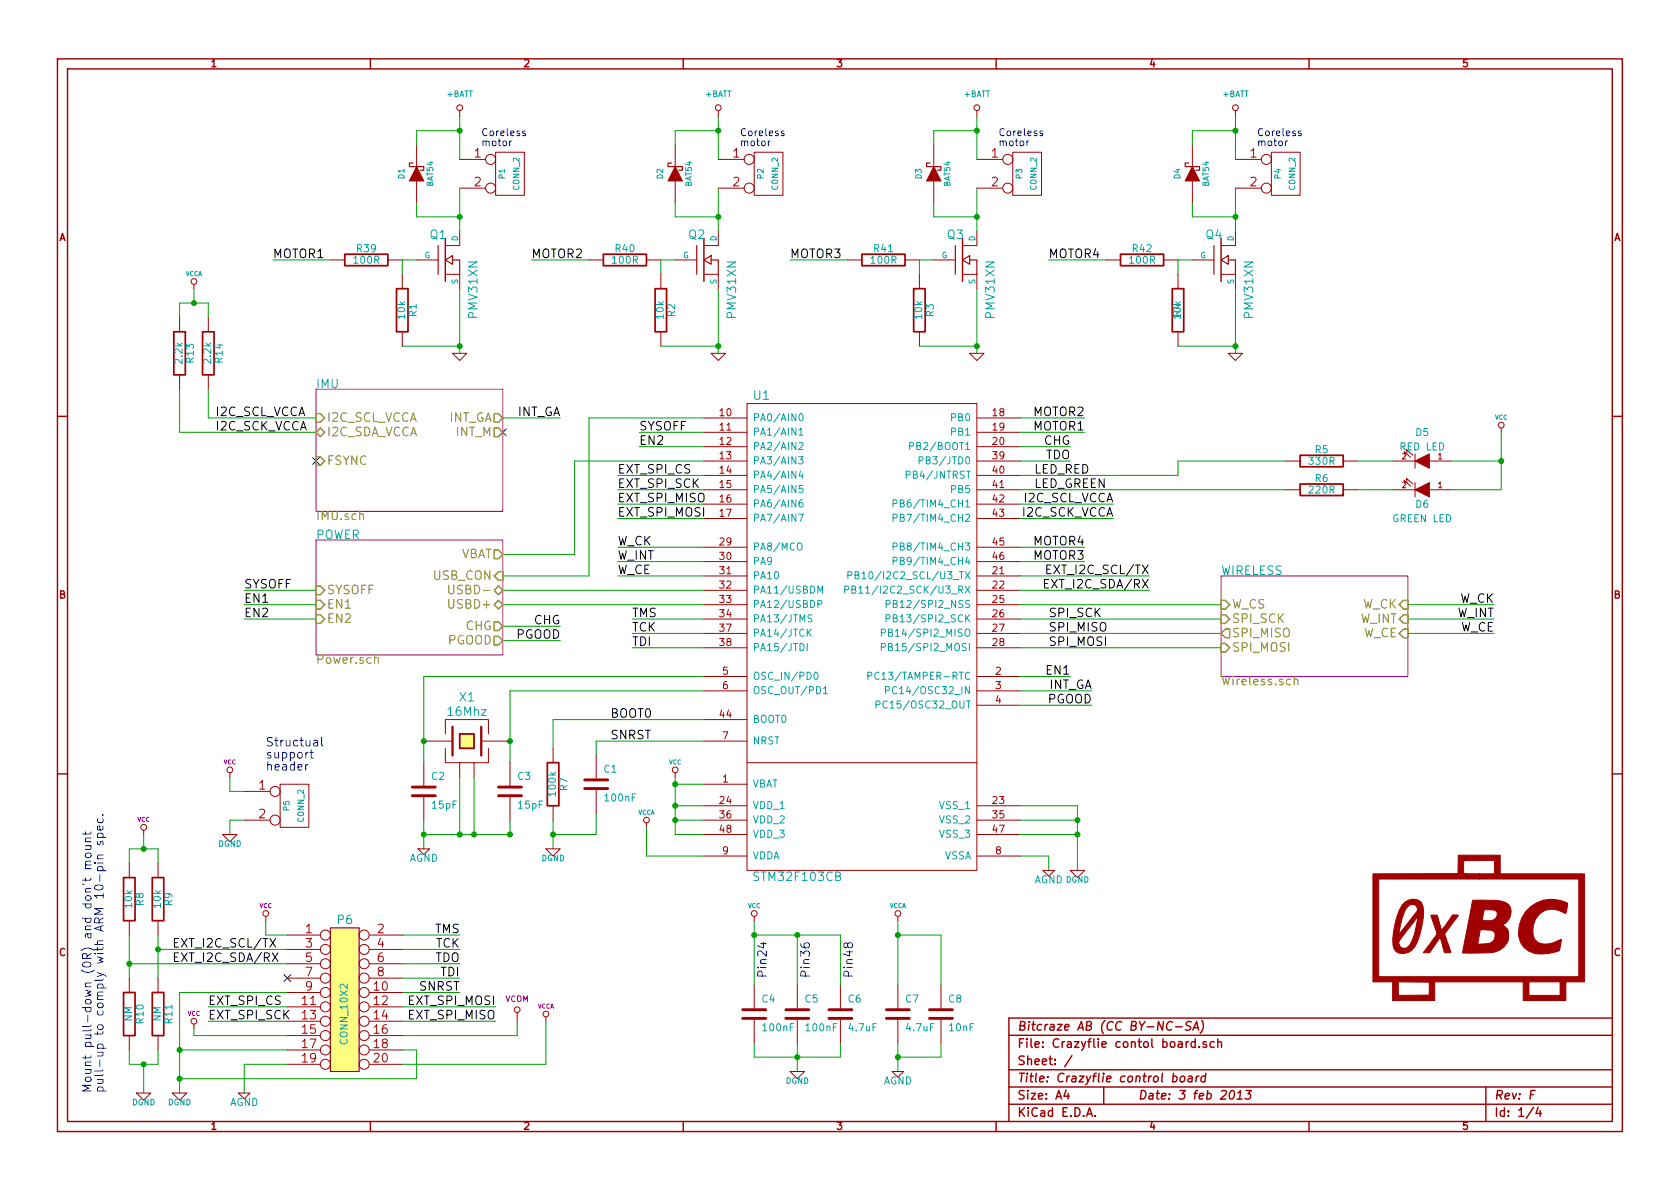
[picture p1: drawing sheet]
<svg xmlns="http://www.w3.org/2000/svg" width="297mm" height="210mm" viewBox="0 0 297 210" stroke-linecap="round" stroke-linejoin="round" font-family="sans-serif">
<g fill="none" stroke="#a00000" stroke-width=".25">
<path d="M10.2 10.4h276.6v189.7h-276.6zM11.9 12.2h273.2v186.1h-273.2zM65.5 10.4v1.8M120.8 10.4v1.8M176.1 10.4v1.8M231.4 10.4v1.8M78.7 42.2v7.6M124.5 42.2v7.6M170.2 42.2v7.6M215.9 42.2v7.6M10.2 73.6h1.7M285.1 73.6h1.7"/>
<path d="M10.2 136.8h1.7M285.1 136.8h1.7M65.5 198.3v1.8M120.8 198.3v1.8M176.1 198.3v1.8M178.4 183.1h106.7M178.4 189.2h106.7M178.4 195.3h106.7M178.4 192.2h106.7M188.5 192.8l-.4 1h1M188.8 193.3v1.1M189.5 186.7l-1.3 1.9"/>
<path d="M192.1 197.4l.5-1.5 .5 1.5M192.3 197h.7M193.6 197.3v.1M195.1 192.2v3.1M207.4 190.4l.5-.1 .2 .3-.1 .6-.3 .1-.4-.1M207.5 189.8l-.2 1.5M207.8 181.6h1.2M208.9 190.4l.3-.1 .3 .3-.1 .4-.3 .3-.3-.1-.2-.2 .1-.4zM209.7 184.2v1M210.2 190.4h.5v.9M210.2 184.2l-.3 .1-.2 .2M210.6 180.7a.61 .61 0 0 0-.9 .2l.1 .3 .4 .3a.36 .36 0 0 1 .3 .3 .36 .36 0 0 1-.3 .4l-.6-.1"/>
<path d="M210.8 190.7a.69 .69 0 0 0-.8 .3l.1 .2 .1 .1 .5-.1M210.9 182.2l.7-1.6 .3 1.6M211.1 181.7h.7M211.3 184.3a.48 .48 0 0 0-.6 0v.8l.2 .1 .4-.1M211.3 183.7v1.5M211.6 190.3l-.2 1M212 190.3l-.3 .1-.2 .2M212 185.1v.1M212.5 180.4a1.78 1.78 0 0 1-.3 2.3M213.1 190.4l-.1-.1a.52 .52 0 0 0-.6 .3v.6l.2 .1 .4-.1M213.2 189.8l-.2 1.5M213.3 184.3l-.4-.1-.2 .2 .1 .2 .5 .2v.3h-.6"/>
<path d="M214.7 184.3a.48 .48 0 0 0-.7 0v.8l.2 .1 .5-.1M215.3 184.3h.1a.36 .36 0 0 1 .6 .1v.8M215.3 183.7v1.5M217.6 193l.4-.2a.88 .88 0 0 1-.3 1.6l-.3-.3a1.19 1.19 0 0 1 .2-1.1zM218.7 194.4h.9M218.8 193.3l.6-.5-.2 1.6M220.3 192.8h.9l-.6 .6 .4 .1 .1 .2-.2 .6-.6 .1-.2-.2M231.4 198.3v1.8M262.7 192.2v6.1M271.1 195.8l-1.3 2M272 195.8l-.4 1.1h.9M272.3 196.4v1"/>
<path d="M285.1 180h-106.7v18.3"/>
</g>
<g fill="none" stroke="#00a000" stroke-width=".18">
<path d="M73.7 35.8v2.5h7.6M81.3 23.1h-7.6v2.5M81.3 20.6v7.6M81.3 33.3v7.6M119.4 35.8v2.5h7.6M127 20.6v7.6M127 33.3v7.6M127 23.1h-7.6v2.5M165.1 35.8v2.5h7.6M172.7 20.6v7.6M172.7 33.3v7.6M172.7 23.1h-7.6v2.5"/>
<path d="M210.8 35.8v2.5h7.6M218.4 20.6v7.6M218.4 33.3v7.6M218.4 23.1h-7.6v2.5M31.7 56.1v-2.5h5.1v2.5M34.3 51v2.6M48.3 46h10.1M73.7 46h-2.6v2.5M81.3 51v11.5M94 46h10.1M119.4 46h-2.6v2.5M127 51v11.5"/>
<path d="M139.7 46h10.2M165.1 46h-2.5v2.5M172.7 51v11.5M185.4 46h10.2M210.8 46h-2.5v2.5M218.4 51v11.5M31.7 68.8v7.6h24.2M36.8 68.8v5.1h19.1M71.1 61.2h10.2M88.9 73.9h10.2M113 79h11.5M113 76.4h11.5"/>
<path d="M116.8 61.2h10.2M124.5 73.9h-20.4v27.9h-15.2M162.6 61.2h10.1M180.3 73.9h11.5M180.3 79h8.9M180.3 76.4h11.5M208.3 61.2h10.1M265.4 76.4v10.2h-8.9M109.2 86.6h15.3M109.2 96.8h15.3M109.2 84.1h15.3M109.2 89.1h15.3"/>
<path d="M109.2 91.7h15.3M109.2 99.3h15.3M124.5 81.5h-22.9v16.5h-12.7M180.3 86.6h47M180.3 96.8h11.5M180.3 89.1h16.5M180.3 81.5h8.9M180.3 91.7h16.5M180.3 99.3h11.5M227.3 81.5h-19v2.6h-28M240 86.6h6.4M240 81.5h6.4"/>
<path d="M256.5 81.5h8.9M43.2 106.9h12.7M43.2 104.4h12.7M43.2 109.5h12.7M88.9 106.9h35.6M88.9 113.3h10.2M88.9 104.4h35.6M88.9 110.7h10.2M109.2 101.8h15.3M111.8 112h12.7M111.8 109.5h12.7M111.8 114.5h12.7"/>
<path d="M124.5 119.6h-49.6v15.3M180.3 101.8h22.9M180.3 112h35.6M180.3 106.9h35.6M180.3 119.6h8.9M180.3 104.4h22.9M180.3 109.5h35.6M180.3 114.5h35.6M248.9 112h15.3M248.9 106.9h15.3M248.9 109.5h15.3M40.6 137.4v2.5h2.6"/>
<path d="M81.3 137.4v10.2M83.8 137.4v10.2M119.4 137.4v10.2h5.1M119.4 138.7h5.1M124.5 127.2h-26.7v5.1M124.5 122.2h-34.3v12.7M124.5 131.1h-19.1v2.5M180.3 124.7h12.7M180.3 122.2h12.7M22.9 152.6v-2.5h5v2.5M25.4 147.6v2.5M43.2 145h-2.6v2.6"/>
<path d="M74.9 145v5.1M90.2 145v2.6h-15.3M97.8 145v5.1M105.4 143.8v3.8h-7.6M114.3 146.3v5.1h10.2M119.4 145h5.1M119.4 142.5h5.1M180.3 145h10.2M180.3 147.6h10.2M180.3 142.5h10.2v11.4M180.3 151.4h5.1v2.5M22.9 170.4h27.9"/>
<path d="M22.9 165.3v7.7M27.9 165.3v7.7M27.9 167.9h22.9M36.8 178h14M47 162.8v2.5h3.8M50.8 175.5h-19.1v17.8M71.1 170.4h10.2M71.1 167.9h10.2M71.1 165.3h10.2M71.1 178h16.5M71.1 173h10.2M71.1 175.5h10.2"/>
<path d="M133.3 165.3h15.3v8.9M133.3 162.8v11.4M141 165.3v8.9M158.7 165.3h7.7v8.9M158.7 162.8v11.4M22.9 185.7v2.5h5v-2.5M25.4 188.2v5.1M31.7 185.7h19.1M34.3 181.9v1.2h16.5M36.8 180.6h14M50.8 188.2h-7.6v5.1M71.1 185.7h2.6v5h-42"/>
<path d="M71.1 180.6h16.5M91.4 180.6v2.5h-20.3M96.5 180.6v7.6h-25.4M133.3 184.4v2.5h15.3v-2.5M141 184.4v5.1M158.7 184.4v5.1M166.4 184.4v2.5h-7.7"/>
</g>
<g fill="#00a000" stroke="#00a000" stroke-width=".25">
<circle cx="34.3" cy="53.6" r=".41"/>
<circle cx="31.7" cy="190.7" r=".41"/>
<circle cx="31.7" cy="185.7" r=".41"/>
<circle cx="25.4" cy="188.2" r=".41"/>
<circle cx="22.9" cy="170.4" r=".41"/>
<circle cx="81.3" cy="147.6" r=".41"/>
<circle cx="172.7" cy="38.3" r=".41"/>
<circle cx="81.3" cy="38.3" r=".41"/>
<circle cx="218.4" cy="23.1" r=".41"/>
<circle cx="218.4" cy="61.2" r=".41"/>
<circle cx="172.7" cy="61.2" r=".41"/>
<circle cx="172.7" cy="23.1" r=".41"/>
<circle cx="127" cy="23.1" r=".41"/>
<circle cx="127" cy="61.2" r=".41"/>
<circle cx="81.3" cy="61.2" r=".41"/>
<circle cx="90.2" cy="147.6" r=".41"/>
<circle cx="74.9" cy="131.1" r=".41"/>
<circle cx="158.7" cy="165.3" r=".41"/>
<circle cx="190.5" cy="147.6" r=".41"/>
<circle cx="265.4" cy="81.5" r=".41"/>
<circle cx="133.3" cy="165.3" r=".41"/>
<circle cx="119.4" cy="145" r=".41"/>
<circle cx="119.4" cy="138.7" r=".41"/>
<circle cx="119.4" cy="142.5" r=".41"/>
<circle cx="141" cy="165.3" r=".41"/>
<circle cx="141" cy="186.9" r=".41"/>
<circle cx="190.5" cy="145" r=".41"/>
<circle cx="158.7" cy="186.9" r=".41"/>
<circle cx="90.2" cy="131.1" r=".41"/>
<circle cx="81.3" cy="23.1" r=".41"/>
<circle cx="127" cy="38.3" r=".41"/>
<circle cx="218.4" cy="38.3" r=".41"/>
<circle cx="25.4" cy="150.1" r=".41"/>
<circle cx="83.8" cy="147.6" r=".41"/>
<circle cx="74.9" cy="147.6" r=".41"/>
<circle cx="27.9" cy="167.9" r=".41"/>
<circle cx="97.8" cy="147.6" r=".41"/>
</g>
<g fill="none" stroke="#a00000" stroke-width=".3">
<path d="M30.7 58.7h2.1v7.6h-2.1zM35.8 58.7h2v7.6h-2zM61 45h7.6v2h-7.6zM70.1 51h2v7.7h-2zM106.7 45h7.6v2h-7.6zM115.8 51h2.1v7.7h-2.1zM152.4 45h7.6v2h-7.6zM161.5 51h2.1v7.7h-2.1zM198.1 45h7.6v2h-7.6zM207.3 51h2v7.7h-2zM229.9 80.5h7.6v2h-7.6zM229.9 85.6h7.6v2h-7.6z"/>
<path d="M81.3 129.8h2.5v2.5h-2.5zM96.8 134.9h2v7.6h-2zM21.8 155.2h2.1v7.6h-2.1zM26.9 155.2h2.1v7.6h-2.1zM21.8 175.5h2.1v7.6h-2.1zM26.9 175.5h2.1v7.6h-2.1z"/>
</g>
<g fill="none" stroke="#a00000" stroke-width=".18">
<path d="M81.3 19.6v1M127 19.6v1M172.7 19.6v1M218.4 19.6v1M73.7 25.6v3.9M73.7 32v3.8M81.3 28.2h4.6M81.3 33.3h4.6M87.6 26.9h5.1v7.6h-5.1zM119.4 25.6v3.9M119.4 32v3.8M127 28.2h4.6"/>
<path d="M127 33.3h4.6M133.3 26.9h5.1v7.6h-5.1zM165.1 25.6v3.9M165.1 32v3.8M172.7 28.2h4.6M172.7 33.3h4.6M179.1 26.9h5v7.6h-5zM210.8 25.6v3.9M210.8 32v3.8M218.4 28.2h4.6M218.4 33.3h4.6M224.8 26.9h5.1v7.6h-5.1z"/>
<path d="M31.7 56.1v2.6M34.3 50.3v.7M36.8 56.1v2.6M58.4 46h2.6M68.6 46h2.5M71.1 48.5v2.5M71.1 58.7v2.5M73.7 46h3.8M78.7 48.5h2.6v2.5M81.3 40.9v2.5h-2.6M104.1 46h2.6M114.3 46h2.5"/>
<path d="M116.8 48.5v2.5M116.8 58.7v2.5M119.4 46h3.8M124.5 48.5h2.5v2.5M127 40.9v2.5h-2.5M149.9 46h2.5M160 46h2.6M162.6 48.5v2.5M162.6 58.7v2.5M165.1 46h3.8M170.2 48.5h2.5v2.5M172.7 40.9v2.5h-2.5"/>
<path d="M195.6 46h2.5M205.7 46h2.6M208.3 48.5v2.5M208.3 58.7v2.5M210.8 46h3.8M215.9 48.5h2.5v2.5M218.4 40.9v2.5h-2.5M31.7 66.3v2.5M36.8 66.3v2.5M80 62.5h2.5l-1.2 1.2zM124.5 73.9h7.6M124.5 79h7.6"/>
<path d="M124.5 76.4h7.6M125.7 62.5h2.6l-1.3 1.2zM132.1 71.4h40.6v82.5h-40.6zM171.4 62.5h2.6l-1.3 1.2zM172.7 73.9h7.6M172.7 79h7.6M172.7 76.4h7.6M217.2 62.5h2.5l-1.3 1.2zM265.4 75.7v.7M124.5 81.5h7.6M124.5 86.6h7.6M124.5 99.3h7.6"/>
<path d="M124.5 84.1h7.6M124.5 89.1h7.6M124.5 91.7h7.6M124.5 96.8h7.6M172.7 81.5h7.6M172.7 86.6h7.6M172.7 99.3h7.6M172.7 84.1h7.6M172.7 89.1h7.6M172.7 91.7h7.6M172.7 96.8h7.6M227.3 81.5h2.6"/>
<path d="M227.3 86.6h2.6M237.5 81.5h2.5M237.5 86.6h2.5M246.4 81.5h3.8M246.4 86.6h3.8M248.4 80.5l-.1-.6 1.1 1M248.4 85.6l-.1-.6 1.1 1M248.8 80.1l-.1-.6 1.1 1M248.8 85.2l-.1-.6 1.1 1M250.2 80.3v2.5M250.2 85.3v2.6M252.7 81.5h3.8"/>
<path d="M252.7 86.6h3.8M124.5 119.6h7.6M124.5 101.8h7.6M124.5 104.4h7.6M124.5 106.9h7.6M124.5 109.5h7.6M124.5 112h7.6M124.5 114.5h7.6M172.7 119.6h7.6M172.7 101.8h7.6M172.7 104.4h7.6M172.7 106.9h7.6"/>
<path d="M172.7 109.5h7.6M172.7 112h7.6M172.7 114.5h7.6M40.6 136.6v.8M43.2 139.9h4.6M49.5 138.7h5.1v7.6h-5.1zM74.9 131.1h5.1M74.9 134.9v4.3M78.7 132.3v2.6h7.7v-2.6M78.7 129.8v-2.6h7.7v2.6M81.3 134.9v2.5M83.8 134.9v2.5"/>
<path d="M85.1 131.1h5.1M90.2 134.9v4.3M97.8 132.3v2.6M105.4 133.6v4.3M105.4 139.4v4.4M119.4 136.6v.8M124.5 131.1h7.6M124.5 138.7h7.6M124.5 122.2h7.6M124.5 127.2h7.6M132.1 134.9h40.6M172.7 122.2h7.6"/>
<path d="M172.7 124.7h7.6M22.9 152.6v2.6M25.4 146.8v.8M27.9 152.6v2.6M39.4 147.6h2.5l-1.3 1.2zM43.2 145h4.6M73.9 150.1h2l-1 1zM74.9 140.7v4.3M90.2 140.7v4.3M96.5 150.1h2.6l-1.3 1.3zM97.8 142.5v2.5M114.3 145.5v.8"/>
<path d="M124.5 145h7.6M124.5 151.4h7.6M124.5 142.5h7.6M124.5 147.6h7.6M172.7 145h7.6M172.7 151.4h7.6M172.7 142.5h7.6M172.7 147.6h7.6M184.4 153.9h2l-1 1zM189.2 153.9h2.6l-1.3 1.3zM22.9 162.8v2.5M22.9 173v2.5"/>
<path d="M27.9 162.8v2.5M27.9 173v2.5M47 162v.8M50.8 165.3h5.8M50.8 167.9h5.8M50.8 170.4h5.8M50.8 173h5.8M50.8 175.5h5.8M50.8 178h5.8M58.4 164.1h5.1v25.4h-5.1zM65.3 165.3h5.8M65.3 167.9h5.8"/>
<path d="M65.3 170.4h5.8M65.3 173h5.8M65.3 175.5h5.8M65.3 178h5.8M91.4 179.1v1.5M96.5 179.8v.8M133.3 162v.8M133.3 174.2v4.4M141 174.2v4.4M148.6 174.2v4.4M158.7 162v.8M158.7 174.2v4.4"/>
<path d="M166.4 174.2v4.4M22.9 183.1v2.6M24.1 193.3h2.6l-1.3 1.3zM27.9 183.1v2.6M30.5 193.3h2.5l-1.3 1.3zM34.3 181.1v.8M42.2 193.3h2l-1 1zM50.8 188.2h5.8M50.8 180.6h5.8M50.8 183.1h5.8M50.8 185.7h5.8M65.3 188.2h5.8"/>
<path d="M65.3 180.6h5.8M65.3 183.1h5.8M65.3 185.7h5.8M133.3 180.1v4.3M139.7 189.5h2.5l-1.2 1.2zM141 180.1v4.3M148.6 180.1v4.3M157.7 189.5h2.1l-1.1 1zM158.7 180.1v4.3M166.4 180.1v4.3"/>
<circle cx="81.3" cy="19" r=".51"/>
<circle cx="127" cy="19" r=".51"/>
<circle cx="172.7" cy="19" r=".51"/>
<circle cx="218.4" cy="19" r=".51"/>
<circle cx="86.7" cy="28.2" r=".89"/>
<circle cx="86.7" cy="33.3" r=".89"/>
<circle cx="132.5" cy="28.2" r=".89"/>
<circle cx="132.5" cy="33.3" r=".89"/>
<circle cx="178.2" cy="28.2" r=".89"/>
<circle cx="178.2" cy="33.3" r=".89"/>
<circle cx="223.9" cy="28.2" r=".89"/>
<circle cx="223.9" cy="33.3" r=".89"/>
<circle cx="34.3" cy="49.8" r=".51"/>
<circle cx="265.4" cy="75.2" r=".51"/>
<circle cx="40.6" cy="136.1" r=".51"/>
<circle cx="48.6" cy="139.9" r=".89"/>
<circle cx="119.4" cy="136.1" r=".51"/>
<circle cx="25.4" cy="146.3" r=".51"/>
<circle cx="48.6" cy="145" r=".89"/>
<circle cx="114.3" cy="145" r=".51"/>
<circle cx="47" cy="161.5" r=".51"/>
<circle cx="57.5" cy="173" r=".89"/>
<circle cx="57.5" cy="165.3" r=".89"/>
<circle cx="57.5" cy="175.5" r=".89"/>
<circle cx="57.5" cy="178" r=".89"/>
<circle cx="57.5" cy="167.9" r=".89"/>
<circle cx="57.5" cy="170.4" r=".89"/>
<circle cx="64.4" cy="178" r=".89"/>
<circle cx="64.4" cy="173" r=".89"/>
<circle cx="64.4" cy="165.3" r=".89"/>
<circle cx="64.4" cy="170.4" r=".89"/>
<circle cx="64.4" cy="175.5" r=".89"/>
<circle cx="64.4" cy="167.9" r=".89"/>
<circle cx="91.4" cy="178.6" r=".51"/>
<circle cx="96.5" cy="179.3" r=".51"/>
<circle cx="133.4" cy="161.5" r=".51"/>
<circle cx="158.8" cy="161.5" r=".51"/>
<circle cx="34.3" cy="180.6" r=".51"/>
<circle cx="57.5" cy="183.1" r=".89"/>
<circle cx="57.5" cy="180.6" r=".89"/>
<circle cx="57.5" cy="188.2" r=".89"/>
<circle cx="57.5" cy="185.7" r=".89"/>
<circle cx="64.4" cy="183.1" r=".89"/>
<circle cx="64.4" cy="180.6" r=".89"/>
<circle cx="64.4" cy="188.2" r=".89"/>
<circle cx="64.4" cy="185.7" r=".89"/>
</g>
<path d="M88.3 75.8l1.2 1.3M89.5 75.8l-1.2 1.3M55.3 80.9l1.2 1.2M56.5 80.9l-1.2 1.2M50.2 172.4l1.2 1.2M51.4 172.4l-1.2 1.2" fill="none" stroke="#0000c0" stroke-width=".18"/>
<path d="M55.9 68.8h33v21.6h-33zM55.9 95.5h33v20.3h-33zM215.9 101.8h33v17.8h-33z" fill="none" stroke="#a000a0" stroke-width=".18"/>
<g fill="none" stroke="#808000" stroke-width=".25">
<path d="M55.9 76.4l.7-.7 .8 .7-.8 .8zM55.9 73.1h.7l.8 .8-.8 .8h-.7zM87.4 75.7h.7l.8 .7-.8 .8h-.7zM87.4 73.1h.7l.8 .8-.8 .8h-.7zM55.9 80.8h.7l.8 .7-.8 .8h-.7zM87.4 97.3h.7l.8 .7-.8 .8h-.7zM55.9 103.6h.7l.8 .8-.8 .8h-.7zM55.9 108.7h.7l.8 .8-.8 .7h-.7zM55.9 106.2h.7l.8 .7-.8 .8h-.7zM87.4 106.9l.7-.7 .8 .7-.8 .8zM87.4 104.4l.7-.8 .8 .8-.8 .8zM87.4 110h.7l.8 .7-.8 .8h-.7z"/>
<path d="M87.4 112.5h.7l.8 .8-.8 .7h-.7zM88.1 101.1h.8v1.5h-.8l-.7-.8zM215.9 106.2h.8l.7 .7-.7 .8h-.8zM215.9 108.7h.8l.7 .8-.7 .7h-.8zM215.9 113.8h.8l.7 .7-.7 .8h-.8zM216.7 111.2h.7v1.6h-.7l-.8-.8zM248.2 106.2h.7v1.5h-.7l-.8-.8zM248.2 108.7h.7v1.5h-.7l-.8-.7zM248.2 111.2h.7v1.6h-.7l-.8-.8z"/>
</g>
<g fill="#a00000" stroke="#a00000" stroke-width=".18">
<path d="M242.7 154.5h15.1v-3.3h7.5v3.3h14.9v19.1h-3.3v3.3h-6.6v-.9h5.5v-2.4h-5.5v3.3h-1v-3.3h-15.6v3.3h-6.5v-.9h5.5v-2.3l-5.5-.1v3.3h-1v-3.3h-2.4v-.9h35.3v-17.3h-17.6v-.9h2.7v-2.4l-5.4 .1v2.2l2.7 .1v.9h-17.7v18.2h-1.1z"/>
<path d="M253 161.9l1.1-.1 .8 2.7 1.9-2.7 1.1 .1-2.5 3.3 1.1 3.2-1.1 .1-.8-2.8-1.8 2.8h-1.2l2-2.7a.92 .92 0 0 0 .3-1.2z"/>
<path d="M269.7 161.2a6 6 0 0 1 7.5-1.4l-.2 1.4-.2 .3a3.5 3.5 0 0 0-3.9-.3 3.5 3.5 0 0 0-1.9 3.4 2.19 2.19 0 0 0 2.9 2.3l2.2-.8-.4 2a6.9 6.9 0 0 1-5.4 .1 3.8 3.8 0 0 1-1.7-4.6l.5-1.3z"/>
<path d="M248.5 159.5a1.93 1.93 0 0 1 2.2-.3 1.93 1.93 0 0 1 1 2 15.9 15.9 0 0 1-1.5 6.2 2.31 2.31 0 0 1-2.1 1.2v-.9a1.52 1.52 0 0 0 1.6-1.3l.6-2.3 .3-1.9-3.3 4.2a2.16 2.16 0 0 1 .9-2.2l2.4-3.1a.92 .92 0 0 0-.4-1.1 .92 .92 0 0 0-1.1 .1 6.2 6.2 0 0 0-1.5 3.6l-.3 1.5v1.3a1.04 1.04 0 0 0 .8 1.2v.9a1.54 1.54 0 0 1-1.8-1.6 14 14 0 0 1 1.6-6.9z"/>
<path d="M260.3 159.2h.6a18.2 18.2 0 0 1 5.2 .4 2.16 2.16 0 0 1 .1 3.6l-.5 .3a1.96 1.96 0 0 1 1 2.5 3.5 3.5 0 0 1-4 2.5h-1.4v-1.5l1-.1a1.66 1.66 0 0 0 2-1.8l-.1-.2a1.37 1.37 0 0 0-1.2-.5v-1.6a1.38 1.38 0 0 0 1.7-1.4 1.35 1.35 0 0 0-1.4-.5h-.9l-.3 1.8 .9 .1v1.6h-1.3l-.4 2.6v1.5h-2.7z"/>
<path d="M210.8 29.5l1.3 2.5h-2.6z"/>
<path d="M165.1 29.5l1.3 2.5h-2.6z"/>
<path d="M119.4 29.5l1.2 2.5h-2.5z"/>
<path d="M73.7 29.5l1.2 2.5h-2.5z"/>
<path d="M250.2 81.5l2.5-1.2v2.5z"/>
<path d="M250.2 86.6l2.5-1.3v2.6z"/>
</g>
<g fill="none" stroke="#00f" stroke-width=".18">
<path d="M90.5 24.9l-.4 .3M92.9 23.2h-.3l-.2 .1 .1 .2 .4 .1v.3h-.5M136.2 24.9l-.4 .3M138.6 23.2h-.3l-.2 .1 .1 .2 .4 .1v.3h-.5M181.9 24.9l-.3 .3M184.3 23.2h-.3l-.2 .1 .1 .2 .4 .1v.3h-.5M227.6 24.9l-.3 .3M230 23.2h-.3l-.1 .1v.2l.4 .1v.3h-.4M54.5 135.2h-.3l-.1 .3M54.8 133h.6M55 132.5v1.4l.4 .2M55.5 131h.6l.1 .9"/>
<path d="M56.2 131.3h-.5a.3 .3 0 0 0-.3 .3 .3 .3 0 0 0 .3 .3l.5-.1M56.9 130.4v1.3l.2 .2M14.6 156.3l.3 .2M15.1 147.1v.6M15.1 155.3v.5M15.1 153.6h1M15.1 149.5h1M15.1 148.8h1M15.2 151l.2-.2h.4l.2 .2 .1 .4-.3 .3h-.4l-.3-.3zM16 149.5v.1a.37 .37 0 0 1-.1 .6h-.8M16.1 155.3l-.2 .3h-1.3M16.1 153h-.8a.37 .37 0 0 0-.2 .3 .37 .37 0 0 0 .1 .3"/>
<path d="M16.1 152.3h-.8a.35 .35 0 0 0-.2 .3 .35 .35 0 0 0 .2 .4M16.1 148.2h-.8a.37 .37 0 0 0-.2 .3 .37 .37 0 0 0 .1 .3M16.1 147.1l-.2 .4h-1.3M16.7 152.6h.2M17.2 154h1.5M17.2 152.6h1M17.2 151.9h1M17.2 148.1h1.5M17.3 154a.48 .48 0 0 1 .1-.7h.7l.1 .2v.5M17.3 148.8l-.1 .4 .2 .2 .3-.1 .1-.5h.4v.6M17.3 148.1a.48 .48 0 0 1 .1-.7h.7l.1 .2v.5M17.3 144.7a.48 .48 0 0 0 .1 .7h.7l.1-.2v-.5"/>
<path d="M17.7 154.7v1.1M18.1 144.1h.1M18.2 146.1v.5l-.2 .2-.7-.1v-.6l.3-.1 .1 .8M18.2 151.2h-.8a.37 .37 0 0 0-.2 .3 .37 .37 0 0 0 .2 .4M135 166.6v1l-1.1-.4M141.6 166.9a.62 .62 0 0 0 .6 .7h.6l.3-.3-.1-.5h-.7a.48 .48 0 0 0 0 .7l.2 .1M149.9 167l.2-.3h.3l.3 .3v.3l-.1 .2-.5 .1-.2-.3-.1-.4-.2-.2-.2 .1a.48 .48 0 0 0 0 .7l.2 .1 .3-.3"/>
</g>
<g fill="#ffff80" stroke="#ffff80" stroke-width=".25">
<path d="M58.4 164.1h5.1v25.4h-5.1z"/>
<path d="M81.3 129.8h2.5v2.5h-2.5z"/>
</g>
<path d="M80 128.5v5.1M85.1 128.5v5.1" fill="none" stroke="#a00000" stroke-width=".41"/>
<path d="M185.8 99.9h-.7v1.5h.7M184.7 103.2h.5M185.1 100.7h.5M185.4 102.5h-.7v1.5h.7M47.7 166l1 1.5M48.1 168.5l1 1.5M48.7 166l-1 1.5M49.1 168.5l-1 1.5" fill="none" stroke="#000" stroke-width=".18"/>
<g fill="none" stroke="#a00000" stroke-width=".51">
<path d="M72.9 139.2h4.1M88.1 139.2h4.1M103.4 139.4h4M103.4 137.9h4M72.9 140.7h4.1M88.1 140.7h4.1M131.3 178.6h4.1M138.9 178.6h4.1M146.6 178.6h4M156.7 178.6h4.1M164.3 178.6h4.1M131.3 180.1h4.1"/>
<path d="M138.9 180.1h4.1M146.6 180.1h4M156.7 180.1h4.1M164.3 180.1h4.1"/>
</g>
<path d="M66.2 116.4h.1a.36 .36 0 0 1 .6 .1v.8M79.3 103.5v1.2l.4 .3h.2l.3-.3v-1.2M228.8 119.6v1.5M228.8 120.2h.1a.36 .36 0 0 1 .6 .1v.8" fill="none" stroke="#808000" stroke-width=".18"/>
<g fill="none" stroke="#a00000" stroke-width=".2">
<path d="M73 28.8h-.6v.7h2.5v.6h-.6M118.7 28.8h-.6v.7h2.5v.6h-.6M164.5 28.8h-.7v.7h2.6v.6h-.7M210.2 28.8h-.7v.7h2.6v.6h-.6M77.5 43.4v5.1M78.7 46l1.3-.8v1.5zM80 46h1.3v2.5M123.2 43.4v5.1M124.5 46l1.2-.8v1.5zM125.7 46h1.3v2.5M168.9 43.4v5.1M170.2 46l1.2-.8v1.5z"/>
<path d="M171.4 46h1.3v2.5M214.6 43.4v5.1M215.9 46l1.3-.8v1.5zM217.2 46h1.2v2.5"/>
</g>
<g fill="none" stroke="#00a0a0" stroke-width=".18">
<path d="M141.3 76.1l.3-.4v1.3M141.3 78.4l.5-.2 .2 .4-.8 .9h.8M141.3 77h.7M141.4 73.3l.2-.2a.67 .67 0 0 1 .4 .7 .67 .67 0 0 1-.4 .6l-.2-.1-.1-.4zM160.8 78.9l.6-.1 .1-.4-.2-.2h-.5v1.3M141 96.2l.2-.2a.45 .45 0 0 1 .6 .4v.5l-.2 .3h-.5a1.02 1.02 0 0 1-.1-1zM141.2 80.8h.8l-.4 .4 .3 .2v.5l-.1 .1-.6-.1M141.2 90.9h.8l-.5 1.3M141.6 83.3l-.3 .9h.7M141.9 88.4l-.4 .1a.87 .87 0 0 0 0 1.2l.4-.2v-.5l-.4-.1-.2 .2M141.9 83.7v.9M141.9 85.8h-.6v.7l.2-.2 .4 .2v.5l-.1 .1-.5-.1"/>
<path d="M157.9 89h.6l.1-.5-.2-.1h-.5v1.3M157.9 91.6l.6-.1 .1-.4-.2-.2h-.5v1.3M157.9 96.7l.6-.1 .1-.5-.2-.1h-.5v1.3M157.9 99.2h.6l.1-.5-.2-.2h-.5v1.3M160.2 84l.6-.1 .1-.5-.2-.1h-.5v1.3M162.5 81.4h.6l.1-.5-.2-.1h-.5v1.2M141.5 113.8a.64 .64 0 0 1 .7 .6 .64 .64 0 0 1-.7 .7zM142.7 113.8v1.3M142.9 111.8l.5 .7M143.4 111.2l-.7 .8M143.6 108.8l-.5-.1-.2 .1 .1 .5 .5 .2 .1 .2-.3 .3-.5-.1M144 119l.2-.1a.67 .67 0 0 1 .4 .6 .67 .67 0 0 1-.4 .6l-.2-.1-.1-.3z"/>
<path d="M144.6 104.9v-1.3l.4 .9 .4-.9v1.3M144.6 106.8h.6l.1-.5-.2-.1h-.5v1.2M149.4 104.3l.6-.1v-.4l-.2-.2h-.4v1.3M149.9 101.7h.6l.1-.5-.2-.1h-.5v1.3M150.6 104.2h.6l.1-.2-.1-.2-.6-.2v1.3h.5l.2-.1v-.3l-.2-.3M151.2 101.7l.5-.1 .1-.1v-.3l-.6-.1v1.3h.5l.1-.2 .1-.3-.3-.2M153.4 119.5h.7v-.5l-.2-.1h-.5v1.2M155.8 111.9h.6l.1-.5-.2-.2h-.5v1.3M155.8 114.4h.6l.1-.5-.2-.1h-.5v1.3M156.7 106.8h.6v-.5l-.2-.1h-.4v1.2M156.7 109.4l.6-.1v-.5l-.2-.1h-.4v1.3M145.6 121.8l.3-.4v1.3"/>
<path d="M145.6 122.7h.7M154.9 124.6h.6v-.5l-.1-.2h-.5v1.3M156.6 122.1l.6-.1v-.5l-.2-.1h-.4v1.3"/>
</g>
<g font-size="2.1" fill="#a00000">
<text x="83.9" y="27.9">1</text>
<text x="129.6" y="27.9">1</text>
<text x="175.3" y="27.9">1</text>
<text x="221" y="27.9">1</text>
<text x="83.9" y="33">2</text>
<text x="129.6" y="33">2</text>
<text x="175.3" y="33">2</text>
<text x="221" y="33">2</text>
<text x="45.8" y="139.7">1</text>
<text x="45.8" y="144.8">2</text>
<text x="54" y="165.1">1</text>
<text x="54" y="167.6">3</text>
<text x="66.7" y="165.1">2</text>
<text x="66.7" y="167.6">4</text>
<text x="54" y="170.2">5</text>
<text x="54" y="172.7">7</text>
<text x="66.7" y="170.2">6</text>
<text x="66.7" y="172.7">8</text>
<text x="53.4" y="177.8">11</text>
<text x="54" y="175.3">9</text>
<text x="66.1" y="175.3">10</text>
<text x="66.1" y="177.8">12</text>
<text x="53.4" y="180.3">13</text>
<text x="53.4" y="182.9">15</text>
<text x="53.4" y="185.4">17</text>
<text x="66.1" y="180.3">14</text>
<text x="66.1" y="182.9">16</text>
<text x="66.1" y="185.4">18</text>
<text x="179.9" y="185.4">File: Crazyflie contol board.sch</text>
<text x="179.9" y="182.3">Bitcraze AB (CC BY-NC-SA)</text>
<text x="53.4" y="188">19</text>
<text x="66.1" y="188">20</text>
<text x="179.9" y="191.5">Title: Crazyflie control board</text>
<text x="179.9" y="188.4">Sheet: /</text>
<text x="179.9" y="197.6">KiCad E.D.A.</text>
<text x="179.9" y="194.5">Size: A4</text>
<text x="201.2" y="194.5">Date: 3 feb 2013</text>
<text x="264.2" y="194.5">Rev: F</text>
<text x="264.2" y="197.6">Id: 1/4</text>
</g>
<g font-size="2.1">
<text x="48.3" y="45.7">MOTOR1</text>
<text x="94" y="45.7">MOTOR2</text>
<text x="139.7" y="45.7">MOTOR3</text>
<text x="185.4" y="45.7">MOTOR4</text>
<text x="38.1" y="76.2">I2C_SCK_VCCA</text>
<text x="38.1" y="73.7">I2C_SCL_VCCA</text>
<text x="91.3" y="73.7">INT_GA</text>
<text x="113" y="76.2">SYSOFF</text>
<text x="182.7" y="73.7">MOTOR2</text>
<text x="182.7" y="76.2">MOTOR1</text>
<text x="109.2" y="83.8">EXT_SPI_CS</text>
<text x="113" y="78.7">EN2</text>
<text x="182.9" y="83.8">LED_RED</text>
<text x="184.5" y="78.7">CHG</text>
<text x="184.8" y="81.3">TDO</text>
<text x="109.2" y="88.9">EXT_SPI_MISO</text>
<text x="109.2" y="86.4">EXT_SPI_SCK</text>
<text x="180.9" y="88.9">I2C_SCL_VCCA</text>
<text x="182.9" y="86.4">LED_GREEN</text>
<text x="109.2" y="91.4">EXT_SPI_MOSI</text>
<text x="180.7" y="91.4">I2C_SCK_VCCA</text>
<text x="109.2" y="101.6">W_CE</text>
<text x="109.2" y="99.1">W_INT</text>
<text x="109.2" y="96.5">W_CK</text>
<text x="182.7" y="99.1">MOTOR3</text>
<text x="182.7" y="96.5">MOTOR4</text>
<text x="185.9" y="101.6">EXT_I2C_SCL/TX</text>
<text x="43.2" y="106.7">EN1</text>
<text x="43.2" y="104.1">SYSOFF</text>
<text x="185.4" y="104.1">EXT_I2C_SDA/RX</text>
<text x="257.9" y="106.7">W_CK</text>
<text x="43.2" y="109.2">EN2</text>
<text x="91.2" y="113">PGOOD</text>
<text x="94.3" y="110.5">CHG</text>
<text x="111.8" y="111.8">TCK</text>
<text x="111.8" y="109.2">TMS</text>
<text x="185.4" y="111.8">SPI_MISO</text>
<text x="185.4" y="109.2">SPI_SCK</text>
<text x="257.6" y="109.2">W_INT</text>
<text x="258" y="111.8">W_CE</text>
<text x="111.8" y="114.3">TDI</text>
<text x="185.1" y="119.4">EN1</text>
<text x="185.4" y="114.3">SPI_MOSI</text>
<text x="185.1" y="124.5">PGOOD</text>
<text x="185.3" y="121.9">INT_GA</text>
<text x="107.9" y="127">BOOT0</text>
<text x="107.9" y="130.8">SNRST</text>
<text x="30.5" y="167.6">EXT_I2C_SCL/TX</text>
<text x="76.8" y="165.1">TMS</text>
<text x="76.9" y="167.6">TCK</text>
<text x="30.5" y="170.2">EXT_I2C_SDA/RX</text>
<text x="76.8" y="170.2">TDO</text>
<text x="77.9" y="172.7">TDI</text>
<text x="36.8" y="177.8">EXT_SPI_CS</text>
<text x="72.3" y="177.8">EXT_SPI_MOSI</text>
<text x="74.1" y="175.3">SNRST</text>
<text x="36.8" y="180.3">EXT_SPI_SCK</text>
<text x="72.3" y="180.3">EXT_SPI_MISO</text>
</g>
<g font-size="2.1" fill="#00a0a0">
<text x="76.1" y="42.3">Q1</text>
<text x="121.8" y="42.3">Q2</text>
<text x="167.5" y="42.3">Q3</text>
<text x="213.2" y="42.3">Q4</text>
<text x="84.5" y="56.2" transform="rotate(-90 84.5 56.2)">PMV31XN</text>
<text x="130.2" y="56.2" transform="rotate(-90 130.2 56.2)">PMV31XN</text>
<text x="175.9" y="56.2" transform="rotate(-90 175.9 56.2)">PMV31XN</text>
<text x="221.7" y="56.2" transform="rotate(-90 221.7 56.2)">PMV31XN</text>
<text x="55.9" y="68.7">IMU</text>
<text x="133.3" y="70.8">U1</text>
<text x="55.9" y="95.4">POWER</text>
<text x="215.9" y="101.7">WIRELESS</text>
<text x="81.3" y="124.1">X1</text>
<text x="79.3" y="126.7">16Mhz</text>
<text x="133.6" y="155.9">STM32F103CB</text>
<text x="59.7" y="163.5">P6</text>
</g>
<g font-size="2.1" fill="#808000">
<text x="57.8" y="77.2">I2C_SDA_VCCA</text>
<text x="57.8" y="74.7">I2C_SCL_VCCA</text>
<text x="79.2" y="74.7">INT_GA</text>
<text x="80.6" y="77.2">INT_M</text>
<text x="57.8" y="82.3">FSYNC</text>
<text x="55.9" y="92">IMU.sch</text>
<text x="81.2" y="98.8">VBAT</text>
<text x="57.8" y="105.2">SYSOFF</text>
<text x="57.8" y="107.7">EN1</text>
<text x="76.6" y="102.6">USB_CON</text>
<text x="79.7" y="107.7">USBD+</text>
<text x="80.2" y="105.2">USBD-</text>
<text x="217.8" y="107.7">W_CS</text>
<text x="240.7" y="107.7">W_CK</text>
<text x="57.8" y="110.2">EN2</text>
<text x="82.2" y="111.5">CHG</text>
<text x="217.8" y="110.2">SPI_SCK</text>
<text x="217.8" y="112.8">SPI_MISO</text>
<text x="240.4" y="110.2">W_INT</text>
<text x="240.9" y="112.8">W_CE</text>
<text x="55.9" y="117.4">Power.sch</text>
<text x="79.1" y="114">PGOOD</text>
<text x="217.8" y="115.3">SPI_MOSI</text>
<text x="215.9" y="121.3">Wireless.sch</text>
</g>
<g font-size="2.1" fill="#00f">
<text x="47" y="132.1">Structual</text>
<text x="47" y="134.2">support</text>
<text x="47" y="136.3">header</text>
<text x="135.6" y="173" transform="rotate(-90 135.6 173)">Pin24</text>
<text x="143.3" y="173" transform="rotate(-90 143.3 173)">Pin36</text>
<text x="150.9" y="173" transform="rotate(-90 150.9 173)">Pin48</text>
<text x="16.3" y="193.3" transform="rotate(-90 16.3 193.3)">Mount pull-down (0R) and don't mount</text>
<text x="18.4" y="193.3" transform="rotate(-90 18.4 193.3)">pull-up to comply with ARM 10-pin spec.</text>
</g>
<g font-size="1.8" fill="#a00000">
<text x="37.3" y="11.9">1</text>
<text x="92.7" y="11.9">2</text>
<text x="148" y="11.9">3</text>
<text x="203.3" y="11.9">4</text>
<text x="258.6" y="11.9">5</text>
<text x="10.4" y="42.7">A</text>
<text x="285.3" y="42.7">A</text>
<text x="127.3" y="73.7">10</text>
<text x="127.3" y="76.2">11</text>
<text x="175.6" y="73.7">18</text>
<text x="175.6" y="76.2">19</text>
<text x="127.3" y="78.7">12</text>
<text x="127.3" y="81.3">13</text>
<text x="127.3" y="83.8">14</text>
<text x="175.6" y="78.7">20</text>
<text x="175.6" y="83.8">40</text>
<text x="175.6" y="81.3">39</text>
<text x="127.3" y="86.4">15</text>
<text x="127.3" y="88.9">16</text>
<text x="175.6" y="86.4">41</text>
<text x="175.6" y="88.9">42</text>
<text x="127.3" y="91.4">17</text>
<text x="175.6" y="91.4">43</text>
<text x="127.3" y="99.1">30</text>
<text x="127.3" y="101.6">31</text>
<text x="127.3" y="96.5">29</text>
<text x="175.6" y="101.6">21</text>
<text x="175.6" y="96.5">45</text>
<text x="175.6" y="99.1">46</text>
<text x="10.4" y="105.9">B</text>
<text x="127.3" y="104.1">32</text>
<text x="127.3" y="106.7">33</text>
<text x="175.6" y="104.1">22</text>
<text x="175.6" y="106.7">25</text>
<text x="285.3" y="105.9">B</text>
<text x="127.3" y="109.2">34</text>
<text x="127.3" y="111.8">37</text>
<text x="175.6" y="109.2">26</text>
<text x="175.6" y="111.8">27</text>
<text x="127.3" y="114.3">38</text>
<text x="127.8" y="119.4">5</text>
<text x="175.6" y="114.3">28</text>
<text x="176" y="119.4">2</text>
<text x="127.8" y="121.9">6</text>
<text x="176" y="121.9">3</text>
<text x="176" y="124.5">4</text>
<text x="127.3" y="127">44</text>
<text x="127.8" y="130.8">7</text>
<text x="127.3" y="142.2">24</text>
<text x="127.8" y="138.4">1</text>
<text x="175.6" y="142.2">23</text>
<text x="127.3" y="144.8">36</text>
<text x="127.3" y="147.3">48</text>
<text x="175.6" y="144.8">35</text>
<text x="175.6" y="147.3">47</text>
<text x="127.8" y="151.1">9</text>
<text x="176" y="151.1">8</text>
<text x="10.4" y="169.1">C</text>
<text x="285.3" y="169.1">C</text>
<text x="37.3" y="199.8">1</text>
<text x="92.7" y="199.8">2</text>
<text x="148" y="199.8">3</text>
<text x="203.3" y="199.8">4</text>
<text x="258.6" y="199.8">5</text>
</g>
<g font-size="1.8" fill="#00f">
<text x="85.1" y="24.1">Coreless</text>
<text x="85.1" y="25.9">motor</text>
<text x="130.8" y="24.1">Coreless</text>
<text x="130.8" y="25.9">motor</text>
<text x="176.5" y="24.1">Coreless</text>
<text x="176.5" y="25.9">motor</text>
<text x="222.2" y="24.1">Coreless</text>
<text x="222.2" y="25.9">motor</text>
</g>
<g font-size="1.8" fill="#00a0a0">
<text x="62.7" y="46.7">100R</text>
<text x="63.1" y="44.6">R39</text>
<text x="108.4" y="46.7">100R</text>
<text x="108.9" y="44.6">R40</text>
<text x="154.1" y="46.7">100R</text>
<text x="154.6" y="44.6">R41</text>
<text x="199.8" y="46.7">100R</text>
<text x="200.3" y="44.6">R42</text>
<text x="71.7" y="56.3" transform="rotate(-90 71.7 56.3)">10k</text>
<text x="73.7" y="56" transform="rotate(-90 73.7 56)">R1</text>
<text x="117.4" y="56.3" transform="rotate(-90 117.4 56.3)">10k</text>
<text x="119.4" y="56" transform="rotate(-90 119.4 56)">R2</text>
<text x="163.1" y="56.3" transform="rotate(-90 163.1 56.3)">10k</text>
<text x="165.2" y="56" transform="rotate(-90 165.2 56)">R3</text>
<text x="208.8" y="56" transform="rotate(-90 208.8 56)">R4</text>
<text x="32.3" y="64.2" transform="rotate(-90 32.3 64.2)">2.2k</text>
<text x="34.3" y="64.1" transform="rotate(-90 34.3 64.1)">R13</text>
<text x="37.4" y="64.2" transform="rotate(-90 37.4 64.2)">2.2k</text>
<text x="39.4" y="64.1" transform="rotate(-90 39.4 64.1)">R14</text>
<text x="133.1" y="74.5">PA0/AIN0</text>
<text x="133.1" y="77.1">PA1/AIN1</text>
<text x="168.3" y="74.5">PB0</text>
<text x="168.3" y="77.1">PB1</text>
<text x="250.3" y="77.2">D5</text>
<text x="133.1" y="79.6">PA2/AIN2</text>
<text x="133.1" y="82.2">PA3/AIN3</text>
<text x="161.7" y="79.6">PB2/BOOT1</text>
<text x="163.4" y="82.2">PB3/JTD0</text>
<text x="231.6" y="82.2">330R</text>
<text x="232.6" y="80.2">R5</text>
<text x="247.6" y="79.7">RED LED</text>
<text x="133.1" y="84.7">PA4/AIN4</text>
<text x="133.1" y="87.2">PA5/AIN5</text>
<text x="133.1" y="89.8">PA6/AIN6</text>
<text x="159.2" y="89.8">PB6/TIM4_CH1</text>
<text x="160.9" y="84.7">PB4/JNTRST</text>
<text x="168.3" y="87.2">PB5</text>
<text x="231.6" y="87.3">220R</text>
<text x="232.6" y="85.3">R6</text>
<text x="250.3" y="89.9">D6</text>
<text x="133.1" y="92.3">PA7/AIN7</text>
<text x="159.2" y="92.3">PB7/TIM4_CH2</text>
<text x="246.3" y="92.4">GREEN LED</text>
<text x="133.1" y="99.9">PA9</text>
<text x="133.1" y="97.4">PA8/MCO</text>
<text x="159.2" y="97.4">PB8/TIM4_CH3</text>
<text x="159.2" y="99.9">PB9/TIM4_CH4</text>
<text x="133.1" y="102.5">PA10</text>
<text x="133.1" y="105">PA11/USBDM</text>
<text x="133.1" y="107.6">PA12/USBDP</text>
<text x="152.1" y="105">PB11/I2C2_SCK/U3_RX</text>
<text x="152.5" y="102.5">PB10/I2C2_SCL/U3_TX</text>
<text x="158.3" y="107.6">PB12/SPI2_NSS</text>
<text x="133.1" y="110.1">PA13/JTMS</text>
<text x="133.1" y="112.6">PA14/JTCK</text>
<text x="157.5" y="112.6">PB14/SPI2_MISO</text>
<text x="158.2" y="110.1">PB13/SPI2_SCK</text>
<text x="133.1" y="115.2">PA15/JTDI</text>
<text x="157.5" y="115.2">PB15/SPI2_MOSI</text>
<text x="133.1" y="120.3">OSC_IN/PD0</text>
<text x="133.1" y="122.8">OSC_OUT/PD1</text>
<text x="155.1" y="120.3">PC13/TAMPER-RTC</text>
<text x="156.3" y="125.3">PC15/OSC32_OUT</text>
<text x="158.2" y="122.8">PC14/OSC32_IN</text>
<text x="133.1" y="131.7">NRST</text>
<text x="133.1" y="127.9">BOOT0</text>
<text x="76.3" y="138">C2</text>
<text x="91.6" y="138">C3</text>
<text x="106.8" y="136.7">C1</text>
<text x="76.5" y="143">15pF</text>
<text x="91.7" y="143">15pF</text>
<text x="98.3" y="140.6" transform="rotate(-90 98.3 140.6)">100k</text>
<text x="100.4" y="139.8" transform="rotate(-90 100.4 139.8)">R7</text>
<text x="107.1" y="141.8">100nF</text>
<text x="133.1" y="139.3">VBAT</text>
<text x="133.1" y="143.1">VDD_1</text>
<text x="166.2" y="143.1">VSS_1</text>
<text x="133.1" y="145.7">VDD_2</text>
<text x="133.1" y="148.2">VDD_3</text>
<text x="166.2" y="145.7">VSS_2</text>
<text x="166.2" y="148.2">VSS_3</text>
<text x="72.3" y="152.4">AGND</text>
<text x="133.1" y="152">VDDA</text>
<text x="166.9" y="152">VSSA</text>
<text x="23.4" y="160.5" transform="rotate(-90 23.4 160.5)">10k</text>
<text x="25.5" y="160.1" transform="rotate(-90 25.5 160.1)">R8</text>
<text x="28.5" y="160.5" transform="rotate(-90 28.5 160.5)">10k</text>
<text x="30.5" y="160.1" transform="rotate(-90 30.5 160.1)">R9</text>
<text x="182.8" y="156.3">AGND</text>
<text x="134.7" y="177.3">C4</text>
<text x="142.4" y="177.3">C5</text>
<text x="150" y="177.3">C6</text>
<text x="160.1" y="177.3">C7</text>
<text x="167.8" y="177.3">C8</text>
<text x="23.4" y="180.7" transform="rotate(-90 23.4 180.7)">NM</text>
<text x="25.5" y="180.9" transform="rotate(-90 25.5 180.9)">R10</text>
<text x="28.5" y="180.7" transform="rotate(-90 28.5 180.7)">NM</text>
<text x="30.5" y="180.9" transform="rotate(-90 30.5 180.9)">R11</text>
<text x="61.5" y="184.5" transform="rotate(-90 61.5 184.5)">CONN_10X2</text>
<text x="135" y="182.4">100nF</text>
<text x="142.6" y="182.4">100nF</text>
<text x="150.2" y="182.4">4.7uF</text>
<text x="160.4" y="182.4">4.7uF</text>
<text x="167.9" y="182.4">10nF</text>
<text x="156.2" y="191.8">AGND</text>
<text x="40.6" y="195.6">AGND</text>
</g>
<g font-size="1.4" fill="#00a0a0">
<text x="79" y="17.2">+BATT</text>
<text x="124.7" y="17.2">+BATT</text>
<text x="170.4" y="17.2">+BATT</text>
<text x="216.2" y="17.2">+BATT</text>
<text x="71.6" y="31.6" transform="rotate(-90 71.6 31.6)">D1</text>
<text x="76.6" y="33" transform="rotate(-90 76.6 33)">BAT54</text>
<text x="89.3" y="31.6" transform="rotate(-90 89.3 31.6)">P1</text>
<text x="91.9" y="33.6" transform="rotate(-90 91.9 33.6)">CONN_2</text>
<text x="117.3" y="31.6" transform="rotate(-90 117.3 31.6)">D2</text>
<text x="122.4" y="33" transform="rotate(-90 122.4 33)">BAT54</text>
<text x="135.1" y="31.6" transform="rotate(-90 135.1 31.6)">P2</text>
<text x="137.6" y="33.6" transform="rotate(-90 137.6 33.6)">CONN_2</text>
<text x="163" y="31.6" transform="rotate(-90 163 31.6)">D3</text>
<text x="168.1" y="33" transform="rotate(-90 168.1 33)">BAT54</text>
<text x="180.8" y="31.6" transform="rotate(-90 180.8 31.6)">P3</text>
<text x="183.3" y="33.6" transform="rotate(-90 183.3 33.6)">CONN_2</text>
<text x="208.7" y="31.6" transform="rotate(-90 208.7 31.6)">D4</text>
<text x="213.8" y="33" transform="rotate(-90 213.8 33)">BAT54</text>
<text x="226.5" y="31.6" transform="rotate(-90 226.5 31.6)">P4</text>
<text x="229" y="33.6" transform="rotate(-90 229 33.6)">CONN_2</text>
<text x="75" y="45.7">G</text>
<text x="81" y="42.7" transform="rotate(-90 81 42.7)">D</text>
<text x="120.8" y="45.7">G</text>
<text x="126.7" y="42.7" transform="rotate(-90 126.7 42.7)">D</text>
<text x="166.5" y="45.7">G</text>
<text x="172.5" y="42.7" transform="rotate(-90 172.5 42.7)">D</text>
<text x="212.2" y="45.7">G</text>
<text x="218.2" y="42.7" transform="rotate(-90 218.2 42.7)">D</text>
<text x="81" y="50.2" transform="rotate(-90 81 50.2)">S</text>
<text x="126.7" y="50.2" transform="rotate(-90 126.7 50.2)">S</text>
<text x="172.5" y="50.2" transform="rotate(-90 172.5 50.2)">S</text>
<text x="218.2" y="50.2" transform="rotate(-90 218.2 50.2)">S</text>
<text x="51.2" y="143.4" transform="rotate(-90 51.2 143.4)">P5</text>
<text x="38.6" y="149.8">DGND</text>
<text x="53.8" y="145.4" transform="rotate(-90 53.8 145.4)">CONN_2</text>
<text x="95.7" y="152.3">DGND</text>
<text x="188.4" y="156.1">DGND</text>
<text x="138.9" y="191.7">DGND</text>
<text x="23.3" y="195.5">DGND</text>
<text x="29.7" y="195.5">DGND</text>
</g>
<g font-size="1.4" fill="#a00000">
<text x="247.9" y="81.3">2</text>
<text x="254.3" y="81.3">1</text>
<text x="247.9" y="86.4">2</text>
<text x="254.3" y="86.4">1</text>
</g>
<text font-size="1.4" fill="#a000a0" x="89.3" y="177.2">VCOM</text>
<g font-size="1.1" fill="#00a0a0">
<text x="32.8" y="48.8">VCCA</text>
<text x="264.3" y="74.2">VCC</text>
<text x="118.3" y="135.2">VCC</text>
<text x="112.8" y="144.1">VCCA</text>
<text x="132.2" y="160.6">VCC</text>
<text x="157.3" y="160.6">VCCA</text>
</g>
<g font-size="1.1" fill="#a000a0">
<text x="39.5" y="135.2">VCC</text>
<text x="24.3" y="145.4">VCC</text>
<text x="45.9" y="160.6">VCC</text>
<text x="33.2" y="179.6">VCC</text>
<text x="95" y="178.4">VCCA</text>
</g>
</svg>
